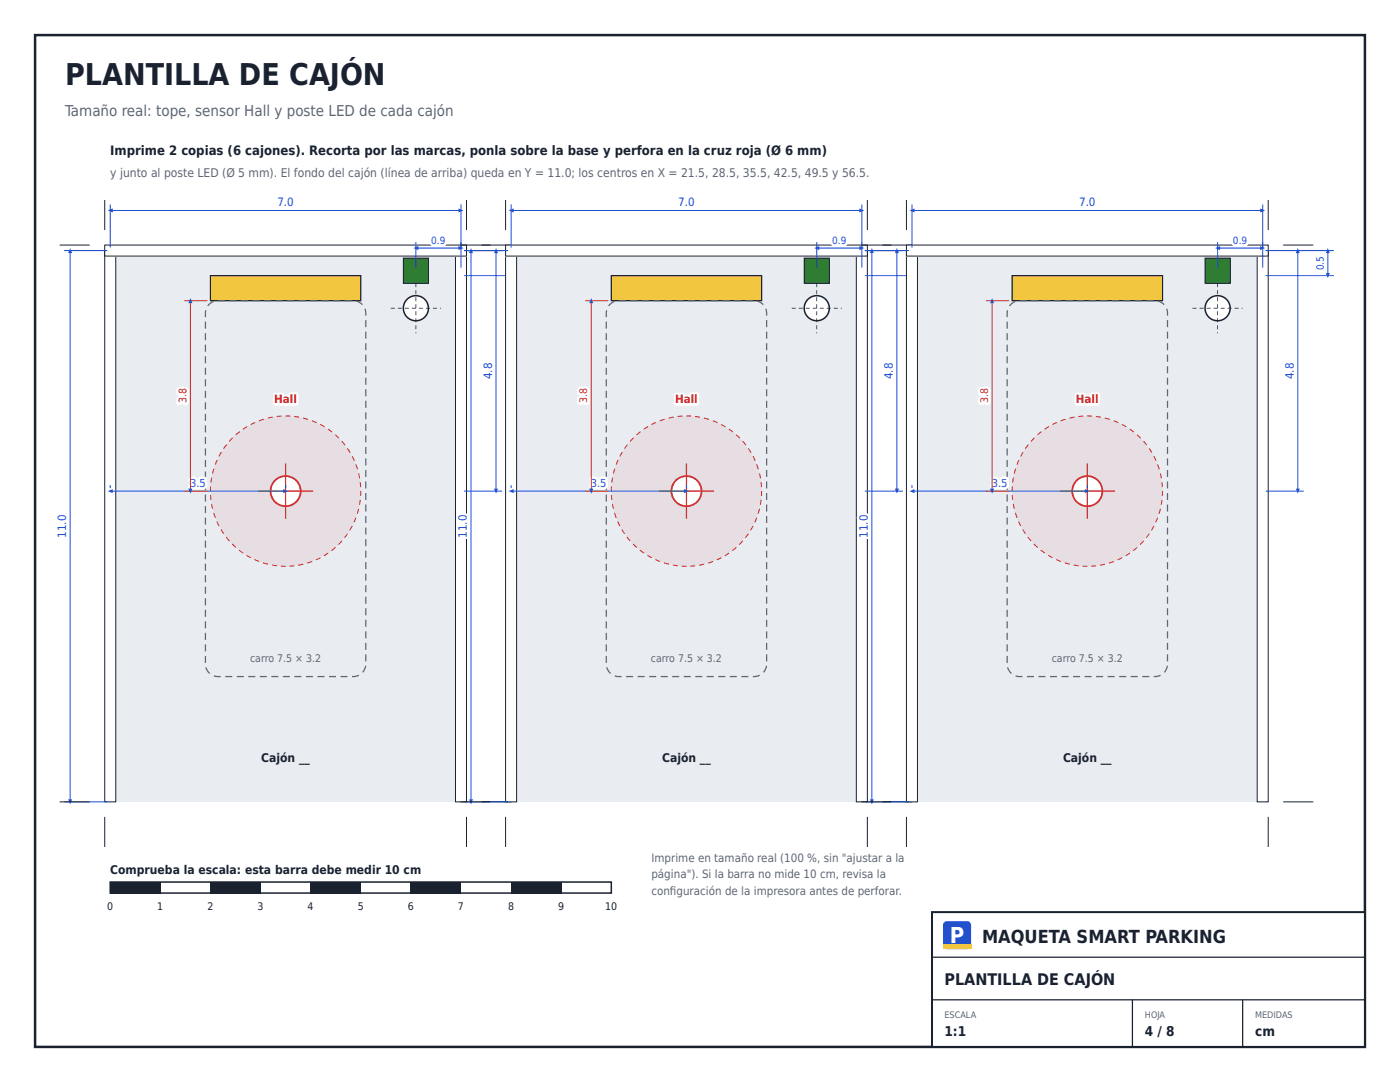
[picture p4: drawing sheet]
<svg xmlns="http://www.w3.org/2000/svg" width="279mm" height="216mm" viewBox="0 0 279 216" stroke-linecap="round" stroke-linejoin="round" font-family="sans-serif">
<path d="M7 7h265.4v201.9h-265.4z" fill="none" stroke="#1a2230" stroke-width=".5"/>
<path d="M186 182h86.4v26.9h-86.4z" fill="#fff"/>
<path d="M186 182h86.4v26.9h-86.4z" fill="none" stroke="#1a2230" stroke-width=".4"/>
<path d="M186 191h86.4M186 199.5h86.4M226 199.5v9.4M248 199.5v9.4" fill="none" stroke="#1a2230" stroke-width=".25"/>
<path d="M188.4 184l.6-.2h4a.8 .8 0 0 1 .8 .8v4a.8 .8 0 0 1-.8 .8h-4a.8 .8 0 0 1-.8-.8v-4z" fill="#1d4ed8"/>
<path d="M188.2 188.5h5.6v.9h-5.6z" fill="#f3c63f"/>
<path d="M22 50h70v110h-70z" fill="#e9ecf1"/>
<path d="M20.9 50h2.2v110h-2.2z" fill="#fff"/>
<path d="M20.9 50h2.2v110h-2.2z" fill="none" stroke="#1a2230" stroke-width=".2"/>
<path d="M90.9 50h2.2v110h-2.2z" fill="#fff"/>
<path d="M90.9 50h2.2v110h-2.2z" fill="none" stroke="#1a2230" stroke-width=".2"/>
<path d="M20.9 48.9h72.2v2.2h-72.2z" fill="#fff"/>
<path d="M20.9 48.9h72.2v2.2h-72.2z" fill="none" stroke="#1a2230" stroke-width=".2"/>
<path d="M42 55h30v5h-30z" fill="#f3c63f"/>
<path d="M42 55h30v5h-30z" fill="none" stroke="#1a2230" stroke-width=".25"/>
<path d="M45.8 59.9h1.4v.2h-1.4zM48.1 59.9h1.4v.2h-1.4zM50.4 59.9h1.4v.2h-1.4zM52.7 59.9h1.4v.2h-1.4zM55 59.9h1.4v.2h-1.4zM57.3 59.9h1.4v.2h-1.4zM59.6 59.9h1.4v.2h-1.4zM61.9 59.9h1.4v.2h-1.4zM64.2 59.9h1.4v.2h-1.4zM66.5 59.9h1.4v.2h-1.4zM68.8 59.9h1.4v.2h-1.4zM71.1 59.9l.7 .3 .6 .5-.2 .2-.5-.5-.7-.2zM72.7 61.7l.3-.1v.3l.1 1.1h-.2zM72.9 63.9h.2v1.4h-.2zM72.9 66.2h.2v1.4h-.2zM72.9 68.5h.2v1.4h-.2zM72.9 70.8h.2v1.4h-.2zM72.9 73.1h.2v1.4h-.2zM72.9 75.4h.2v1.4h-.2zM72.9 77.7h.2v1.4h-.2zM72.9 80h.2v1.4h-.2zM72.9 82.3h.2v1.4h-.2zM72.9 84.6h.2v1.4h-.2zM72.9 86.9h.2v1.4h-.2zM72.9 89.2h.2v1.4h-.2zM72.9 91.5h.2v1.4h-.2zM72.9 93.8h.2v1.4h-.2zM72.9 96.1h.2v1.4h-.2zM72.9 98.4h.2v1.4h-.2zM72.9 100.7h.2v1.4h-.2zM72.9 103h.2v1.4h-.2zM72.9 105.3h.2v1.4h-.2zM72.9 107.6h.2v1.4h-.2zM72.9 109.9h.2v1.4h-.2zM72.9 112.2h.2v1.4h-.2zM72.9 114.5h.2v1.4h-.2zM72.9 116.8h.2v1.4h-.2zM72.9 119.1h.2v1.4h-.2zM72.9 121.4h.2v1.4h-.2zM72.9 123.7h.2v1.4h-.2zM72.9 126h.2v1.4h-.2zM72.9 128.3h.2v1.4h-.2zM72.9 130.6h.2v1.4h-.2zM72.9 132.8l.2 .1-.1 .3-.5 1-.2-.1 .4-.6zM70.3 134.9l1.3-.3 .1 .3-1.2 .2h-.2zM68 134.9h1.4v.2h-1.4zM65.7 134.9h1.4v.2h-1.4zM63.4 134.9h1.4v.2h-1.4zM61.1 134.9h1.4v.2h-1.4zM58.8 134.9h1.4v.2h-1.4zM56.5 134.9h1.4v.2h-1.4zM54.2 134.9h1.4v.2h-1.4zM51.9 134.9h1.4v.2h-1.4zM49.6 134.9h1.4v.2h-1.4zM47.3 134.9h1.4v.2h-1.4zM45 134.9h1.4v.2h-1.4zM42.7 134.7l1.4 .2v.2l-1.5-.1zM41 133.2l.2-.1 .3 .7 .4 .5-.1 .2-.5-.6zM40.9 130.9h.2v1.4h-.2zM40.9 128.6h.2v1.4h-.2zM40.9 126.3h.2v1.4h-.2zM40.9 124h.2v1.4h-.2zM40.9 121.7h.2v1.4h-.2zM40.9 119.4h.2v1.4h-.2zM40.9 117.1h.2v1.4h-.2zM40.9 114.8h.2v1.4h-.2zM40.9 112.5h.2v1.4h-.2zM40.9 110.2h.2v1.4h-.2zM40.9 107.9h.2v1.4h-.2zM40.9 105.6h.2v1.4h-.2zM40.9 103.3h.2v1.4h-.2zM40.9 101h.2v1.4h-.2zM40.9 98.7h.2v1.4h-.2zM40.9 96.4h.2v1.4h-.2zM40.9 94.1h.2v1.4h-.2zM40.9 91.8h.2v1.4h-.2zM40.9 89.5h.2v1.4h-.2zM40.9 87.2h.2v1.4h-.2zM40.9 84.9h.2v1.4h-.2zM40.9 82.6h.2v1.4h-.2zM40.9 80.3h.2v1.4h-.2zM40.9 78h.2v1.4h-.2zM40.9 75.7h.2v1.4h-.2zM40.9 73.4h.2v1.4h-.2zM40.9 71.1h.2v1.4h-.2zM40.9 68.8h.2v1.4h-.2zM40.9 66.5h.2v1.4h-.2zM40.9 64.2h.2v1.4h-.2zM40.9 61.9h.3l-.1 1.4h-.2zM41.6 60.7l1-.7 .1 .3-.7 .3-.4 .5-.2-.1zM43.5 59.9h1.4v.2h-1.4z" fill="#5b6676"/>
<path d="M80.5 51.5h5v5h-5z" fill="#2e7d32"/>
<path d="M80.5 51.5h5v5h-5z" fill="none" stroke="#1a2230" stroke-width=".2"/>
<circle cx="83" cy="61.5" r="2.5" fill="#fff"/>
<circle cx="83" cy="61.5" r="2.5" fill="none" stroke="#1a2230" stroke-width=".3"/>
<g fill="#1a2230">
<path d="M78 61.4h.8v.2h-.8zM79.4 61.4h.8v.2h-.8zM80.8 61.4h.8v.2h-.8zM82.2 61.4h.8v.2h-.8zM83.6 61.4h.8v.2h-.8zM85 61.4h.8v.2h-.8zM86.4 61.4h.8v.2h-.8zM87.8 61.4h.2v.2h-.2z"/>
<path d="M82.9 56.5h.2v.8h-.2zM82.9 57.9h.2v.8h-.2zM82.9 59.3h.2v.8h-.2zM82.9 60.7h.2v.8h-.2zM82.9 62.1h.2v.8h-.2zM82.9 63.5h.2v.8h-.2zM82.9 64.9h.2v.8h-.2zM82.9 66.3h.2v.2h-.2z"/>
</g>
<path d="M71.8 99.7h.2l-.2 1h-.1zM71.5 101.5h.2l-.3 1h-.2zM70.9 103.3h.2l-.4 1-.1-.1zM70.2 104.9l.2 .1-.5 .9-.2-.1zM69.3 106.4l.1 .1-.6 .9-.1-.2zM68.2 107.9l.1 .1-.7 .7-.1-.1zM66.1 109.8l.8-.6 .1 .1-.8 .7zM64.6 110.8l.8-.5 .2 .1-.9 .6zM63 111.6l.9-.4 .1 .2-.9 .4zM61.3 112.3l1-.4v.2l-1 .4zM59.5 112.7l1-.2v.2l-1 .2zM57.8 112.9l.9-.1 .1 .2-1 .1zM56.1 112.9h.9v.2h-1zM54.3 112.7l1 .1v.2l-1-.1zM52.5 112.2l1 .3v.2l-1-.3zM50.8 111.6l.9 .3v.2l-1-.4zM49.2 110.7l.9 .5-.1 .2-.9-.5zM47.8 109.7l.8 .6-.1 .2-.9-.7zM46.3 108.6l.1-.1 .7 .7-.1 .1zM45 107.2l.2-.1 .6 .8-.1 .1zM44 105.7l.2-.1 .5 .9-.1 .1zM43.2 104.1l.2-.1 .4 .9-.2 .1zM42.5 102.4l.2-.1 .4 1-.2 .1zM42.1 100.6l.2-.1 .2 1-.2 .1zM41.9 98.8h.2l.1 .9-.2 .1zM41.9 97.1h.2v.9h-.2zM42.1 95.3h.2l-.1 1h-.2zM42.6 93.5h.2l-.3 1h-.2zM43.3 91.8h.1l-.3 1-.2-.1zM44.1 90.2l.2 .1-.5 .8-.2-.1zM45.1 88.6l.2 .2-.6 .8-.2-.1zM46.4 87.3l.1 .1-.7 .7-.1-.1zM47 86.7l.8-.6 .1 .1-.8 .7zM48.4 85.6l.9-.6 .1 .2-.9 .5zM50 84.6l.9-.4 .1 .2-.9 .4zM51.6 83.9l1-.4 .1 .2-1 .4zM53.4 83.3l1-.2 .1 .2-1 .2zM55.2 83l1-.1v.2l-1 .1zM57 82.9h.9v.2h-.9zM58.7 83l1 .1v.2l-1-.1zM60.5 83.3l1 .3-.1 .2-.9-.3zM62.3 83.9l.9 .3v.2l-1-.3zM64 84.6l.8 .5-.1 .2-.8-.5zM65.5 85.5l.8 .6-.1 .2-.8-.6zM67 86.7l.7 .7-.1 .1-.8-.7zM68.1 88.1l.2-.1 .6 .8-.1 .1zM69.3 89.5l.1-.1 .6 .9-.2 .1zM70.2 91.1l.2-.1 .4 .9-.2 .1zM70.9 92.7l.2-.1 .4 1-.2 .1zM71.5 94.5l.2-.1 .2 1-.2 .1zM71.8 96.2h.2l.1 1h-.2zM71.9 98h.2v1l-.2-.1z" fill="#d62828"/>
<circle cx="57" cy="98" r="3" fill="#fff"/>
<circle cx="57" cy="98" r="3" fill="none" stroke="#d62828" stroke-width=".35"/>
<path d="M51.5 98h11M57 92.5v11" fill="none" stroke="#d62828" stroke-width=".25"/>
<path d="M22 40.8v8.6M22 42h70M92 40.8v8.6" fill="none" stroke="#1d4ed8" stroke-width=".2"/>
<g fill="#1d4ed8">
<path d="M21.5 42l1-.4v.8z"/>
<path d="M91.5 41.6l1 .4-1 .4z"/>
</g>
<path d="M22 96.8v.6M22 98h35M57 96.8v.6" fill="none" stroke="#1d4ed8" stroke-width=".2"/>
<g fill="#1d4ed8">
<path d="M21.5 98l1-.4v.8z"/>
<path d="M56.5 97.6l1 .4-1 .4z"/>
</g>
<path d="M12.8 50h8.6M14 50v110M12.8 160h8.6" fill="none" stroke="#1d4ed8" stroke-width=".2"/>
<g fill="#1d4ed8">
<path d="M14 49.5l.4 1h-.8z"/>
<path d="M13.6 159.5h.8l-.4 1z"/>
</g>
<path d="M92.6 50h7.6M99 50v48M92.6 98h7.6" fill="none" stroke="#1d4ed8" stroke-width=".2"/>
<g fill="#1d4ed8">
<path d="M99 49.5l.4 1h-.8z"/>
<path d="M98.6 97.5h.8l-.4 1z"/>
</g>
<path d="M36.8 60h4.6M38 60v38M36.8 98h4.6" fill="none" stroke="#d62828" stroke-width=".2"/>
<g fill="#1d4ed8">
<path d="M38 59.5l.4 1h-.8z"/>
<path d="M37.6 97.5h.8l-.4 1z"/>
</g>
<path d="M92.6 50h13.6M92.6 55h13.6M105 50v5" fill="none" stroke="#1d4ed8" stroke-width=".2"/>
<g fill="#1d4ed8">
<path d="M105 49.5l.4 1h-.8z"/>
<path d="M104.6 54.5h.8l-.4 1z"/>
</g>
<path d="M83 48.3v5.1M83 49.5h9M92 48.3v5.1" fill="none" stroke="#1d4ed8" stroke-width=".2"/>
<g fill="#1d4ed8">
<path d="M82.5 49.5l1-.4v.8z"/>
<path d="M91.5 49.1l1 .4-1 .4z"/>
</g>
<path d="M20.9 39.9v6M93.1 39.9v6M11.9 48.9h6M96.1 48.9h6M11.9 160h6M96.1 160h6M20.9 163v6M93.1 163v6" fill="none" stroke="#1a2230" stroke-width=".2"/>
<path d="M102 50h70v110h-70z" fill="#e9ecf1"/>
<path d="M100.9 50h2.2v110h-2.2z" fill="#fff"/>
<path d="M100.9 50h2.2v110h-2.2z" fill="none" stroke="#1a2230" stroke-width=".2"/>
<path d="M170.9 50h2.2v110h-2.2z" fill="#fff"/>
<path d="M170.9 50h2.2v110h-2.2z" fill="none" stroke="#1a2230" stroke-width=".2"/>
<path d="M100.9 48.9h72.2v2.2h-72.2z" fill="#fff"/>
<path d="M100.9 48.9h72.2v2.2h-72.2z" fill="none" stroke="#1a2230" stroke-width=".2"/>
<path d="M122 55h30v5h-30z" fill="#f3c63f"/>
<path d="M122 55h30v5h-30z" fill="none" stroke="#1a2230" stroke-width=".25"/>
<path d="M125.8 59.9h1.4v.2h-1.4zM128.1 59.9h1.4v.2h-1.4zM130.4 59.9h1.4v.2h-1.4zM132.7 59.9h1.4v.2h-1.4zM135 59.9h1.4v.2h-1.4zM137.3 59.9h1.4v.2h-1.4zM139.6 59.9h1.4v.2h-1.4zM141.9 59.9h1.4v.2h-1.4zM144.2 59.9h1.4v.2h-1.4zM146.5 59.9h1.4v.2h-1.4zM148.8 59.9h1.4v.2h-1.4zM151.1 59.9l.7 .3 .6 .5-.2 .2-.5-.5-.7-.2zM152.7 61.7l.3-.1v.3l.1 1.1h-.2zM152.9 63.9h.2v1.4h-.2zM152.9 66.2h.2v1.4h-.2zM152.9 68.5h.2v1.4h-.2zM152.9 70.8h.2v1.4h-.2zM152.9 73.1h.2v1.4h-.2zM152.9 75.4h.2v1.4h-.2zM152.9 77.7h.2v1.4h-.2zM152.9 80h.2v1.4h-.2zM152.9 82.3h.2v1.4h-.2zM152.9 84.6h.2v1.4h-.2zM152.9 86.9h.2v1.4h-.2zM152.9 89.2h.2v1.4h-.2zM152.9 91.5h.2v1.4h-.2zM152.9 93.8h.2v1.4h-.2zM152.9 96.1h.2v1.4h-.2zM152.9 98.4h.2v1.4h-.2zM152.9 100.7h.2v1.4h-.2zM152.9 103h.2v1.4h-.2zM152.9 105.3h.2v1.4h-.2zM152.9 107.6h.2v1.4h-.2zM152.9 109.9h.2v1.4h-.2zM152.9 112.2h.2v1.4h-.2zM152.9 114.5h.2v1.4h-.2zM152.9 116.8h.2v1.4h-.2zM152.9 119.1h.2v1.4h-.2zM152.9 121.4h.2v1.4h-.2zM152.9 123.7h.2v1.4h-.2zM152.9 126h.2v1.4h-.2zM152.9 128.3h.2v1.4h-.2zM152.9 130.6h.2v1.4h-.2zM152.9 132.8l.2 .1-.1 .3-.5 1-.2-.1 .4-.6zM150.3 134.9l1.3-.3 .1 .3-1.2 .2h-.2zM148 134.9h1.4v.2h-1.4zM145.7 134.9h1.4v.2h-1.4zM143.4 134.9h1.4v.2h-1.4zM141.1 134.9h1.4v.2h-1.4zM138.8 134.9h1.4v.2h-1.4zM136.5 134.9h1.4v.2h-1.4zM134.2 134.9h1.4v.2h-1.4zM131.9 134.9h1.4v.2h-1.4zM129.6 134.9h1.4v.2h-1.4zM127.3 134.9h1.4v.2h-1.4zM125 134.9h1.4v.2h-1.4zM122.7 134.7l1.4 .2v.2l-1.5-.1zM121 133.2l.2-.1 .3 .7 .4 .5-.1 .2-.5-.6zM120.9 130.9h.2v1.4h-.2zM120.9 128.6h.2v1.4h-.2zM120.9 126.3h.2v1.4h-.2zM120.9 124h.2v1.4h-.2zM120.9 121.7h.2v1.4h-.2zM120.9 119.4h.2v1.4h-.2zM120.9 117.1h.2v1.4h-.2zM120.9 114.8h.2v1.4h-.2zM120.9 112.5h.2v1.4h-.2zM120.9 110.2h.2v1.4h-.2zM120.9 107.9h.2v1.4h-.2zM120.9 105.6h.2v1.4h-.2zM120.9 103.3h.2v1.4h-.2zM120.9 101h.2v1.4h-.2zM120.9 98.7h.2v1.4h-.2zM120.9 96.4h.2v1.4h-.2zM120.9 94.1h.2v1.4h-.2zM120.9 91.8h.2v1.4h-.2zM120.9 89.5h.2v1.4h-.2zM120.9 87.2h.2v1.4h-.2zM120.9 84.9h.2v1.4h-.2zM120.9 82.6h.2v1.4h-.2zM120.9 80.3h.2v1.4h-.2zM120.9 78h.2v1.4h-.2zM120.9 75.7h.2v1.4h-.2zM120.9 73.4h.2v1.4h-.2zM120.9 71.1h.2v1.4h-.2zM120.9 68.8h.2v1.4h-.2zM120.9 66.5h.2v1.4h-.2zM120.9 64.2h.2v1.4h-.2zM120.9 61.9h.3l-.1 1.4h-.2zM121.6 60.7l1-.7 .1 .3-.7 .3-.4 .5-.2-.1zM123.5 59.9h1.4v.2h-1.4z" fill="#5b6676"/>
<path d="M160.5 51.5h5v5h-5z" fill="#2e7d32"/>
<path d="M160.5 51.5h5v5h-5z" fill="none" stroke="#1a2230" stroke-width=".2"/>
<circle cx="163" cy="61.5" r="2.5" fill="#fff"/>
<circle cx="163" cy="61.5" r="2.5" fill="none" stroke="#1a2230" stroke-width=".3"/>
<g fill="#1a2230">
<path d="M158 61.4h.8v.2h-.8zM159.4 61.4h.8v.2h-.8zM160.8 61.4h.8v.2h-.8zM162.2 61.4h.8v.2h-.8zM163.6 61.4h.8v.2h-.8zM165 61.4h.8v.2h-.8zM166.4 61.4h.8v.2h-.8zM167.8 61.4h.2v.2h-.2z"/>
<path d="M162.9 56.5h.2v.8h-.2zM162.9 57.9h.2v.8h-.2zM162.9 59.3h.2v.8h-.2zM162.9 60.7h.2v.8h-.2zM162.9 62.1h.2v.8h-.2zM162.9 63.5h.2v.8h-.2zM162.9 64.9h.2v.8h-.2zM162.9 66.3h.2v.2h-.2z"/>
</g>
<path d="M151.8 99.7h.2l-.2 1h-.1zM151.5 101.5h.2l-.3 1h-.2zM150.9 103.3h.2l-.4 1-.1-.1zM150.2 104.9l.2 .1-.5 .9-.2-.1zM149.3 106.4l.1 .1-.6 .9-.1-.2zM148.2 107.9l.1 .1-.7 .7-.1-.1zM146.1 109.8l.8-.6 .1 .1-.8 .7zM144.6 110.8l.8-.5 .2 .1-.9 .6zM143 111.6l.9-.4 .1 .2-.9 .4zM141.3 112.3l1-.4v.2l-1 .4zM139.5 112.7l1-.2v.2l-1 .2zM137.8 112.9l.9-.1 .1 .2-1 .1zM136.1 112.9h.9v.2h-1zM134.3 112.7l1 .1v.2l-1-.1zM132.5 112.2l1 .3v.2l-1-.3zM130.8 111.6l.9 .3v.2l-1-.4zM129.2 110.7l.9 .5-.1 .2-.9-.5zM127.8 109.7l.8 .6-.1 .2-.9-.7zM126.3 108.6l.1-.1 .7 .7-.1 .1zM125 107.2l.2-.1 .6 .8-.1 .1zM124 105.7l.2-.1 .5 .9-.1 .1zM123.2 104.1l.2-.1 .4 .9-.2 .1zM122.5 102.4l.2-.1 .4 1-.2 .1zM122.1 100.6l.2-.1 .2 1-.2 .1zM121.9 98.8h.2l.1 .9-.2 .1zM121.9 97.1h.2v.9h-.2zM122.1 95.3h.2l-.1 1h-.2zM122.6 93.5h.2l-.3 1h-.2zM123.3 91.8h.1l-.3 1-.2-.1zM124.1 90.2l.2 .1-.5 .8-.2-.1zM125.1 88.6l.2 .2-.6 .8-.2-.1zM126.4 87.3l.1 .1-.7 .7-.1-.1zM127 86.7l.8-.6 .1 .1-.8 .7zM128.4 85.6l.9-.6 .1 .2-.9 .5zM130 84.6l.9-.4 .1 .2-.9 .4zM131.6 83.9l1-.4 .1 .2-1 .4zM133.4 83.3l1-.2 .1 .2-1 .2zM135.2 83l1-.1v.2l-1 .1zM137 82.9h.9v.2h-.9zM138.7 83l1 .1v.2l-1-.1zM140.5 83.3l1 .3-.1 .2-.9-.3zM142.3 83.9l.9 .3v.2l-1-.3zM144 84.6l.8 .5-.1 .2-.8-.5zM145.5 85.5l.8 .6-.1 .2-.8-.6zM147 86.7l.7 .7-.1 .1-.8-.7zM148.1 88.1l.2-.1 .6 .8-.1 .1zM149.3 89.5l.1-.1 .6 .9-.2 .1zM150.2 91.1l.2-.1 .4 .9-.2 .1zM150.9 92.7l.2-.1 .4 1-.2 .1zM151.5 94.5l.2-.1 .2 1-.2 .1zM151.8 96.2h.2l.1 1h-.2zM151.9 98h.2v1l-.2-.1z" fill="#d62828"/>
<circle cx="137" cy="98" r="3" fill="#fff"/>
<circle cx="137" cy="98" r="3" fill="none" stroke="#d62828" stroke-width=".35"/>
<path d="M131.5 98h11M137 92.5v11" fill="none" stroke="#d62828" stroke-width=".25"/>
<path d="M102 40.8v8.6M102 42h70M172 40.8v8.6" fill="none" stroke="#1d4ed8" stroke-width=".2"/>
<g fill="#1d4ed8">
<path d="M101.5 42l1-.4v.8z"/>
<path d="M171.5 41.6l1 .4-1 .4z"/>
</g>
<path d="M102 96.8v.6M102 98h35M137 96.8v.6" fill="none" stroke="#1d4ed8" stroke-width=".2"/>
<g fill="#1d4ed8">
<path d="M101.5 98l1-.4v.8z"/>
<path d="M136.5 97.6l1 .4-1 .4z"/>
</g>
<path d="M92.8 50h8.6M94 50v110M92.8 160h8.6" fill="none" stroke="#1d4ed8" stroke-width=".2"/>
<g fill="#1d4ed8">
<path d="M94 49.5l.4 1h-.8z"/>
<path d="M93.6 159.5h.8l-.4 1z"/>
</g>
<path d="M172.6 50h7.6M179 50v48M172.6 98h7.6" fill="none" stroke="#1d4ed8" stroke-width=".2"/>
<g fill="#1d4ed8">
<path d="M179 49.5l.4 1h-.8z"/>
<path d="M178.6 97.5h.8l-.4 1z"/>
</g>
<path d="M116.8 60h4.6M118 60v38M116.8 98h4.6" fill="none" stroke="#d62828" stroke-width=".2"/>
<g fill="#1d4ed8">
<path d="M118 59.5l.4 1h-.8z"/>
<path d="M117.6 97.5h.8l-.4 1z"/>
</g>
<path d="M172.6 50h13.6M172.6 55h13.6M185 50v5" fill="none" stroke="#1d4ed8" stroke-width=".2"/>
<g fill="#1d4ed8">
<path d="M185 49.5l.4 1h-.8z"/>
<path d="M184.6 54.5h.8l-.4 1z"/>
</g>
<path d="M163 48.3v5.1M163 49.5h9M172 48.3v5.1" fill="none" stroke="#1d4ed8" stroke-width=".2"/>
<g fill="#1d4ed8">
<path d="M162.5 49.5l1-.4v.8z"/>
<path d="M171.5 49.1l1 .4-1 .4z"/>
</g>
<path d="M100.9 39.9v6M173.1 39.9v6M91.9 48.9h6M176.1 48.9h6M91.9 160h6M176.1 160h6M100.9 163v6M173.1 163v6" fill="none" stroke="#1a2230" stroke-width=".2"/>
<path d="M182 50h70v110h-70z" fill="#e9ecf1"/>
<path d="M180.9 50h2.2v110h-2.2z" fill="#fff"/>
<path d="M180.9 50h2.2v110h-2.2z" fill="none" stroke="#1a2230" stroke-width=".2"/>
<path d="M250.9 50h2.2v110h-2.2z" fill="#fff"/>
<path d="M250.9 50h2.2v110h-2.2z" fill="none" stroke="#1a2230" stroke-width=".2"/>
<path d="M180.9 48.9h72.2v2.2h-72.2z" fill="#fff"/>
<path d="M180.9 48.9h72.2v2.2h-72.2z" fill="none" stroke="#1a2230" stroke-width=".2"/>
<path d="M202 55h30v5h-30z" fill="#f3c63f"/>
<path d="M202 55h30v5h-30z" fill="none" stroke="#1a2230" stroke-width=".25"/>
<path d="M205.8 59.9h1.4v.2h-1.4zM208.1 59.9h1.4v.2h-1.4zM210.4 59.9h1.4v.2h-1.4zM212.7 59.9h1.4v.2h-1.4zM215 59.9h1.4v.2h-1.4zM217.3 59.9h1.4v.2h-1.4zM219.6 59.9h1.4v.2h-1.4zM221.9 59.9h1.4v.2h-1.4zM224.2 59.9h1.4v.2h-1.4zM226.5 59.9h1.4v.2h-1.4zM228.8 59.9h1.4v.2h-1.4zM231.1 59.9l.7 .3 .6 .5-.2 .2-.5-.5-.7-.2zM232.7 61.7l.3-.1v.3l.1 1.1h-.2zM232.9 63.9h.2v1.4h-.2zM232.9 66.2h.2v1.4h-.2zM232.9 68.5h.2v1.4h-.2zM232.9 70.8h.2v1.4h-.2zM232.9 73.1h.2v1.4h-.2zM232.9 75.4h.2v1.4h-.2zM232.9 77.7h.2v1.4h-.2zM232.9 80h.2v1.4h-.2zM232.9 82.3h.2v1.4h-.2zM232.9 84.6h.2v1.4h-.2zM232.9 86.9h.2v1.4h-.2zM232.9 89.2h.2v1.4h-.2zM232.9 91.5h.2v1.4h-.2zM232.9 93.8h.2v1.4h-.2zM232.9 96.1h.2v1.4h-.2zM232.9 98.4h.2v1.4h-.2zM232.9 100.7h.2v1.4h-.2zM232.9 103h.2v1.4h-.2zM232.9 105.3h.2v1.4h-.2zM232.9 107.6h.2v1.4h-.2zM232.9 109.9h.2v1.4h-.2zM232.9 112.2h.2v1.4h-.2zM232.9 114.5h.2v1.4h-.2zM232.9 116.8h.2v1.4h-.2zM232.9 119.1h.2v1.4h-.2zM232.9 121.4h.2v1.4h-.2zM232.9 123.7h.2v1.4h-.2zM232.9 126h.2v1.4h-.2zM232.9 128.3h.2v1.4h-.2zM232.9 130.6h.2v1.4h-.2zM232.9 132.8l.2 .1-.1 .3-.5 1-.2-.1 .4-.6zM230.3 134.9l1.3-.3 .1 .3-1.2 .2h-.2zM228 134.9h1.4v.2h-1.4zM225.7 134.9h1.4v.2h-1.4zM223.4 134.9h1.4v.2h-1.4zM221.1 134.9h1.4v.2h-1.4zM218.8 134.9h1.4v.2h-1.4zM216.5 134.9h1.4v.2h-1.4zM214.2 134.9h1.4v.2h-1.4zM211.9 134.9h1.4v.2h-1.4zM209.6 134.9h1.4v.2h-1.4zM207.3 134.9h1.4v.2h-1.4zM205 134.9h1.4v.2h-1.4zM202.7 134.7l1.4 .2v.2l-1.5-.1zM201 133.2l.2-.1 .3 .7 .4 .5-.1 .2-.5-.6zM200.9 130.9h.2v1.4h-.2zM200.9 128.6h.2v1.4h-.2zM200.9 126.3h.2v1.4h-.2zM200.9 124h.2v1.4h-.2zM200.9 121.7h.2v1.4h-.2zM200.9 119.4h.2v1.4h-.2zM200.9 117.1h.2v1.4h-.2zM200.9 114.8h.2v1.4h-.2zM200.9 112.5h.2v1.4h-.2zM200.9 110.2h.2v1.4h-.2zM200.9 107.9h.2v1.4h-.2zM200.9 105.6h.2v1.4h-.2zM200.9 103.3h.2v1.4h-.2zM200.9 101h.2v1.4h-.2zM200.9 98.7h.2v1.4h-.2zM200.9 96.4h.2v1.4h-.2zM200.9 94.1h.2v1.4h-.2zM200.9 91.8h.2v1.4h-.2zM200.9 89.5h.2v1.4h-.2zM200.9 87.2h.2v1.4h-.2zM200.9 84.9h.2v1.4h-.2zM200.9 82.6h.2v1.4h-.2zM200.9 80.3h.2v1.4h-.2zM200.9 78h.2v1.4h-.2zM200.9 75.7h.2v1.4h-.2zM200.9 73.4h.2v1.4h-.2zM200.9 71.1h.2v1.4h-.2zM200.9 68.8h.2v1.4h-.2zM200.9 66.5h.2v1.4h-.2zM200.9 64.2h.2v1.4h-.2zM200.9 61.9h.3l-.1 1.4h-.2zM201.6 60.7l1-.7 .1 .3-.7 .3-.4 .5-.2-.1zM203.5 59.9h1.4v.2h-1.4z" fill="#5b6676"/>
<path d="M240.5 51.5h5v5h-5z" fill="#2e7d32"/>
<path d="M240.5 51.5h5v5h-5z" fill="none" stroke="#1a2230" stroke-width=".2"/>
<circle cx="243" cy="61.5" r="2.5" fill="#fff"/>
<circle cx="243" cy="61.5" r="2.5" fill="none" stroke="#1a2230" stroke-width=".3"/>
<g fill="#1a2230">
<path d="M238 61.4h.8v.2h-.8zM239.4 61.4h.8v.2h-.8zM240.8 61.4h.8v.2h-.8zM242.2 61.4h.8v.2h-.8zM243.6 61.4h.8v.2h-.8zM245 61.4h.8v.2h-.8zM246.4 61.4h.8v.2h-.8zM247.8 61.4h.2v.2h-.2z"/>
<path d="M242.9 56.5h.2v.8h-.2zM242.9 57.9h.2v.8h-.2zM242.9 59.3h.2v.8h-.2zM242.9 60.7h.2v.8h-.2zM242.9 62.1h.2v.8h-.2zM242.9 63.5h.2v.8h-.2zM242.9 64.9h.2v.8h-.2zM242.9 66.3h.2v.2h-.2z"/>
</g>
<path d="M231.8 99.7h.2l-.2 1h-.1zM231.5 101.5h.2l-.3 1h-.2zM230.9 103.3h.2l-.4 1-.1-.1zM230.2 104.9l.2 .1-.5 .9-.2-.1zM229.3 106.4l.1 .1-.6 .9-.1-.2zM228.2 107.9l.1 .1-.7 .7-.1-.1zM226.1 109.8l.8-.6 .1 .1-.8 .7zM224.6 110.8l.8-.5 .2 .1-.9 .6zM223 111.6l.9-.4 .1 .2-.9 .4zM221.3 112.3l1-.4v.2l-1 .4zM219.5 112.7l1-.2v.2l-1 .2zM217.8 112.9l.9-.1 .1 .2-1 .1zM216.1 112.9h.9v.2h-1zM214.3 112.7l1 .1v.2l-1-.1zM212.5 112.2l1 .3v.2l-1-.3zM210.8 111.6l.9 .3v.2l-1-.4zM209.2 110.7l.9 .5-.1 .2-.9-.5zM207.8 109.7l.8 .6-.1 .2-.9-.7zM206.3 108.6l.1-.1 .7 .7-.1 .1zM205 107.2l.2-.1 .6 .8-.1 .1zM204 105.7l.2-.1 .5 .9-.1 .1zM203.2 104.1l.2-.1 .4 .9-.2 .1zM202.5 102.4l.2-.1 .4 1-.2 .1zM202.1 100.6l.2-.1 .2 1-.2 .1zM201.9 98.8h.2l.1 .9-.2 .1zM201.9 97.1h.2v.9h-.2zM202.1 95.3h.2l-.1 1h-.2zM202.6 93.5h.2l-.3 1h-.2zM203.3 91.8h.1l-.3 1-.2-.1zM204.1 90.2l.2 .1-.5 .8-.2-.1zM205.1 88.6l.2 .2-.6 .8-.2-.1zM206.4 87.3l.1 .1-.7 .7-.1-.1zM207 86.7l.8-.6 .1 .1-.8 .7zM208.4 85.6l.9-.6 .1 .2-.9 .5zM210 84.6l.9-.4 .1 .2-.9 .4zM211.6 83.9l1-.4 .1 .2-1 .4zM213.4 83.3l1-.2 .1 .2-1 .2zM215.2 83l1-.1v.2l-1 .1zM217 82.9h.9v.2h-.9zM218.7 83l1 .1v.2l-1-.1zM220.5 83.3l1 .3-.1 .2-.9-.3zM222.3 83.9l.9 .3v.2l-1-.3zM224 84.6l.8 .5-.1 .2-.8-.5zM225.5 85.5l.8 .6-.1 .2-.8-.6zM227 86.7l.7 .7-.1 .1-.8-.7zM228.1 88.1l.2-.1 .6 .8-.1 .1zM229.3 89.5l.1-.1 .6 .9-.2 .1zM230.2 91.1l.2-.1 .4 .9-.2 .1zM230.9 92.7l.2-.1 .4 1-.2 .1zM231.5 94.5l.2-.1 .2 1-.2 .1zM231.8 96.2h.2l.1 1h-.2zM231.9 98h.2v1l-.2-.1z" fill="#d62828"/>
<circle cx="217" cy="98" r="3" fill="#fff"/>
<circle cx="217" cy="98" r="3" fill="none" stroke="#d62828" stroke-width=".35"/>
<path d="M211.5 98h11M217 92.5v11" fill="none" stroke="#d62828" stroke-width=".25"/>
<path d="M182 40.8v8.6M182 42h70M252 40.8v8.6" fill="none" stroke="#1d4ed8" stroke-width=".2"/>
<g fill="#1d4ed8">
<path d="M181.5 42l1-.4v.8z"/>
<path d="M251.5 41.6l1 .4-1 .4z"/>
</g>
<path d="M182 96.8v.6M182 98h35M217 96.8v.6" fill="none" stroke="#1d4ed8" stroke-width=".2"/>
<g fill="#1d4ed8">
<path d="M181.5 98l1-.4v.8z"/>
<path d="M216.5 97.6l1 .4-1 .4z"/>
</g>
<path d="M172.8 50h8.6M174 50v110M172.8 160h8.6" fill="none" stroke="#1d4ed8" stroke-width=".2"/>
<g fill="#1d4ed8">
<path d="M174 49.5l.4 1h-.8z"/>
<path d="M173.6 159.5h.8l-.4 1z"/>
</g>
<path d="M252.6 50h7.6M259 50v48M252.6 98h7.6" fill="none" stroke="#1d4ed8" stroke-width=".2"/>
<g fill="#1d4ed8">
<path d="M259 49.5l.4 1h-.8z"/>
<path d="M258.6 97.5h.8l-.4 1z"/>
</g>
<path d="M196.8 60h4.6M198 60v38M196.8 98h4.6" fill="none" stroke="#d62828" stroke-width=".2"/>
<g fill="#1d4ed8">
<path d="M198 59.5l.4 1h-.8z"/>
<path d="M197.6 97.5h.8l-.4 1z"/>
</g>
<path d="M252.6 50h13.6M252.6 55h13.6M265 50v5" fill="none" stroke="#1d4ed8" stroke-width=".2"/>
<g fill="#1d4ed8">
<path d="M265 49.5l.4 1h-.8z"/>
<path d="M264.6 54.5h.8l-.4 1z"/>
</g>
<path d="M243 48.3v5.1M243 49.5h9M252 48.3v5.1" fill="none" stroke="#1d4ed8" stroke-width=".2"/>
<g fill="#1d4ed8">
<path d="M242.5 49.5l1-.4v.8z"/>
<path d="M251.5 49.1l1 .4-1 .4z"/>
</g>
<path d="M180.9 39.9v6M253.1 39.9v6M171.9 48.9h6M256.1 48.9h6M171.9 160h6M256.1 160h6M180.9 163v6M253.1 163v6" fill="none" stroke="#1a2230" stroke-width=".2"/>
<path d="M22 176h100v2.2h-100z" fill="#fff"/>
<path d="M22 176h100v2.2h-100z" fill="none" stroke="#1a2230" stroke-width=".3"/>
<g fill="#1a2230">
<path d="M22 176h10v2.2h-10z"/>
<path d="M42 176h10v2.2h-10z"/>
<path d="M62 176h10v2.2h-10z"/>
<path d="M82 176h10v2.2h-10z"/>
<path d="M102 176h10v2.2h-10z"/>
</g>
<text font-size="6" fill="#1a2230" x="13" y="17">PLANTILLA DE CAJÓN</text>
<text font-size="4.4" fill="#fff" x="189.5" y="188.1">P</text>
<text font-size="3.6" fill="#1a2230" x="196" y="188.2">MAQUETA SMART PARKING</text>
<text font-size="3.2" fill="#1a2230" x="188.5" y="196.6">PLANTILLA DE CAJÓN</text>
<text font-size="3" fill="#5b6676" x="13" y="23.2">Tamaño real: tope, sensor Hall y poste LED de cada cajón</text>
<g font-size="2.7" fill="#1a2230">
<text x="188.5" y="206.8">1:1</text>
<text x="228.5" y="206.8">4 / 8</text>
<text x="250.5" y="206.8">cm</text>
</g>
<text font-size="2.6" fill="#1a2230" x="22" y="31">Imprime 2 copias (6 cajones). Recorta por las marcas, ponla sobre la base y perfora en la cruz roja (Ø 6 mm)</text>
<text font-size="2.4" fill="#5b6676" x="22" y="35.4">y junto al poste LED (Ø 5 mm). El fondo del cajón (línea de arriba) queda en Y = 11.0; los centros en X = 21.5, 28.5, 35.5, 42.5, 49.5 y 56.5.</text>
<g font-size="2.4" fill="#1a2230">
<text x="52.1" y="152">Cajón __</text>
<text x="132.1" y="152">Cajón __</text>
<text x="212.1" y="152">Cajón __</text>
<text x="22" y="174.4">Comprueba la escala: esta barra debe medir 10 cm</text>
</g>
<g font-size="2.3" fill="#fff">
<text x="55.4" y="41.2">7.0</text>
<text x="135.4" y="41.2">7.0</text>
<text x="215.4" y="41.2">7.0</text>
<text x="98.2" y="75.6" transform="rotate(-90 98.2 75.6)">4.</text>
<text x="178.2" y="75.6" transform="rotate(-90 178.2 75.6)">4.</text>
<text x="258.2" y="75.6" transform="rotate(-90 258.2 75.6)">4.</text>
<text x="54.7" y="80.5">Hall</text>
<text x="134.7" y="80.5">Hall</text>
<text x="214.7" y="80.5">Hall</text>
<text x="13.2" y="107.3" transform="rotate(-90 13.2 107.3)">11.</text>
<text x="93.2" y="107.3" transform="rotate(-90 93.2 107.3)">11.</text>
<text x="173.2" y="107.3" transform="rotate(-90 173.2 107.3)">11.</text>
</g>
<g font-size="2.3" fill="#1d4ed8">
<text x="55.4" y="41.2">7.</text>
<text x="135.4" y="41.2">7.</text>
<text x="215.4" y="41.2">7.</text>
<text x="98.2" y="74.3" transform="rotate(-90 98.2 74.3)">.8</text>
<text x="178.2" y="74.3" transform="rotate(-90 178.2 74.3)">.8</text>
<text x="258.2" y="74.3" transform="rotate(-90 258.2 74.3)">.8</text>
<text x="13.2" y="104.7" transform="rotate(-90 13.2 104.7)">.0</text>
<text x="93.2" y="104.7" transform="rotate(-90 93.2 104.7)">.0</text>
<text x="173.2" y="104.7" transform="rotate(-90 173.2 104.7)">.0</text>
</g>
<g font-size="2.3" fill="#d62828">
<text x="57.9" y="80.5">ll</text>
<text x="137.9" y="80.5">ll</text>
<text x="217.9" y="80.5">ll</text>
</g>
<g font-size="2.3" fill="#5b6676">
<text x="130" y="172">Imprime en tamaño real (100 %, sin &quot;ajustar a la</text>
<text x="130" y="175.3">página&quot;). Si la barra no mide 10 cm, revisa la</text>
<text x="130" y="178.5">confi guración de la impresora antes de perforar.</text>
</g>
<g font-size="2.2" fill="#fff">
<text x="37.9" y="97.2">3.5</text>
<text x="117.9" y="97.2">3.5</text>
<text x="197.9" y="97.2">3.5</text>
</g>
<g font-size="2.1" fill="#fff">
<text x="37.2" y="80.5" transform="rotate(-90 37.2 80.5)">3.</text>
<text x="117.2" y="80.5" transform="rotate(-90 117.2 80.5)">3.</text>
<text x="197.2" y="80.5" transform="rotate(-90 197.2 80.5)">3.</text>
</g>
<g font-size="2.1" fill="#d62828">
<text x="37.2" y="79.3" transform="rotate(-90 37.2 79.3)">.8</text>
<text x="117.2" y="79.3" transform="rotate(-90 117.2 79.3)">.8</text>
<text x="197.2" y="79.3" transform="rotate(-90 197.2 79.3)">.8</text>
</g>
<g font-size="2.1" fill="#5b6676">
<text x="49.9" y="132">carro 7.5 × 3.2</text>
<text x="129.9" y="132">carro 7.5 × 3.2</text>
<text x="209.9" y="132">carro 7.5 × 3.2</text>
</g>
<g font-size="2.1" fill="#1a2230">
<text x="21.4" y="181.6">0</text>
<text x="31.4" y="181.6">1</text>
<text x="41.4" y="181.6">2</text>
<text x="51.4" y="181.6">3</text>
<text x="61.4" y="181.6">4</text>
<text x="71.4" y="181.6">5</text>
<text x="81.4" y="181.6">6</text>
<text x="91.4" y="181.6">7</text>
<text x="101.4" y="181.6">8</text>
<text x="111.4" y="181.6">9</text>
<text x="120.8" y="181.6">10</text>
</g>
<g font-size="2" fill="#fff">
<text x="86.1" y="48.7">0.9</text>
<text x="104.2" y="53.9" transform="rotate(-90 104.2 53.9)">0.</text>
<text x="166.1" y="48.7">0.9</text>
<text x="184.2" y="53.9" transform="rotate(-90 184.2 53.9)">0.</text>
<text x="246.1" y="48.7">0.9</text>
<text x="264.2" y="53.9" transform="rotate(-90 264.2 53.9)">0.</text>
</g>
<g font-size="2" fill="#1d4ed8">
<text x="104.2" y="52.8" transform="rotate(-90 104.2 52.8)">.5</text>
<text x="184.2" y="52.8" transform="rotate(-90 184.2 52.8)">.5</text>
<text x="264.2" y="52.8" transform="rotate(-90 264.2 52.8)">.5</text>
</g>
<g font-size="1.8" fill="#5b6676">
<text x="188.5" y="203.2">ESCALA</text>
<text x="228.5" y="203.2">HOJA</text>
<text x="250.5" y="203.2">MEDIDAS</text>
</g>
</svg>
